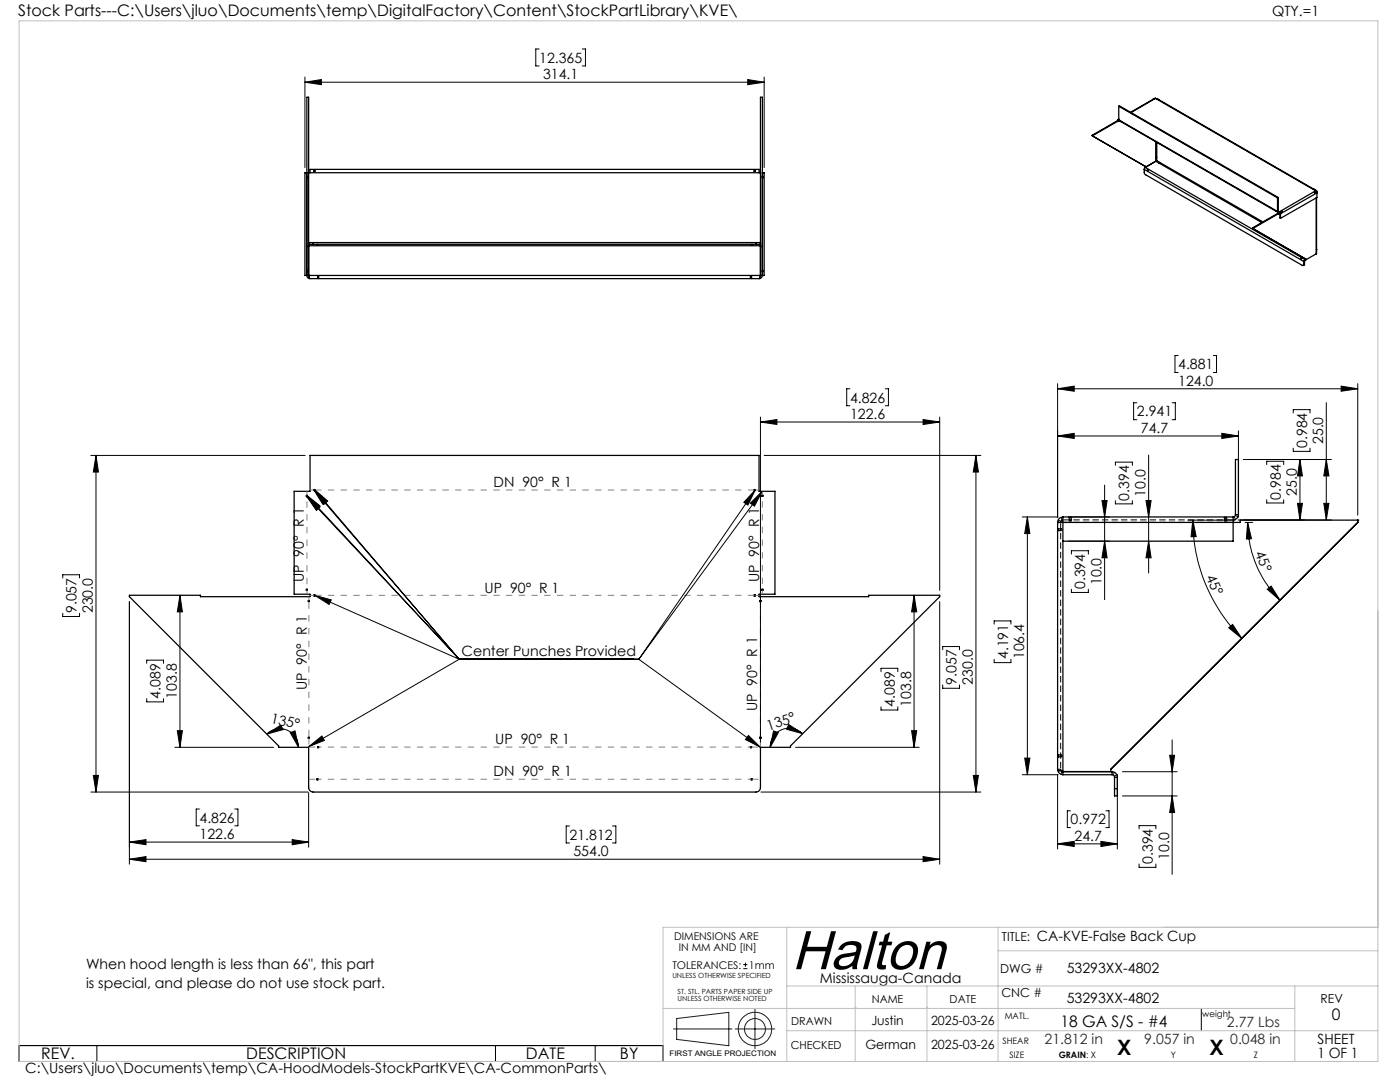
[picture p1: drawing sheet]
<svg xmlns="http://www.w3.org/2000/svg" width="279mm" height="216mm" viewBox="0 0 279 216" stroke-linecap="round" stroke-linejoin="round" font-family="sans-serif">
<g fill="none" stroke="#000" stroke-width=".25">
<path d="M230.2 19.8h.1l-4.7 2.6M230.6 19.6l-.4 .2M230.6 19.6l-4.9 2.9M230.6 19.6l.2 .1M230.8 19.7l.4 .2M230.8 19.7l31.6 18.3M231.2 19.9h.1M231.2 19.9l31.1 17.9M61.2 34.5h.1M61.2 34.5h-.3v20.5h91.6v-20.5h-.3M61.2 35.5h.1M61.2 35.3h.1"/>
<path d="M61.6 34.5h90.2M61.9 34.5v-.7h89.6v.7M62.7 33.9h.2v.3h-.2zM150.5 33.9h.2v.3h-.2zM152.2 35.5h.1M152.2 35.2h.1M152.2 34.5h.1M218 27.1l10.6 6.1M218 27l.1 .1M218 27v.1M218.1 27.1v.1l-.1-.1M223.1 24.2l-5 2.9"/>
<path d="M223.1 24.2l-.1-.1-5 2.9M223.1 24h.2M223.1 24v.1M223.3 23.9v.2M223.3 23.8l-.2 .2M223.3 24h.1M223.3 23.7l-.1 .1M223.3 21.2v2.7M223.3 21.2l31.7 18.3M223.3 23.9l31.7 18.3M223.3 21.2l.1-.1 31.7 18.3M223.3 24l-.2 .1"/>
<path d="M223.3 24.1l.3 .1M223.4 24.1l-.3 .2v-.1M223.7 24.2h-.1l31.1 18M228.4 33.8v.7l.1 .3 31.4 18.2h.2l.1-.2M228.4 33.8l31.8 18.4M228.5 33.2l.1 .2zM228.6 33.4l-.2 .4M228.6 33.4l31.9 18.4M229 34h.1M229 33.8l.1 .1-.1 .1zM230.6 28.3v3.9l.3-.1M230.7 32.2l21.1 12.2"/>
<path d="M230.7 32.2l-2.1 1.2M230.7 31.3l.1 .1zM230.9 32.1l-.2 .1M230.9 32.1l21.1 12.2M230.9 28.4v3.7M231.4 32.4v.2zM255 39.5v2.7M255.1 39.4l-.1 .1M255.1 39.4v2.7M262.3 37.8l-.1-.1 .4 .3M262.3 38.3l.2 .2-.1 .1zM262.4 38h.2l.1 .1"/>
<path d="M262.4 38l.2 .1M262.4 38.5h.1M262.6 38.1l.2 .4M262.6 38.1l-7.3 4.2M262.6 38.1h.1M262.7 38.1v.2M262.7 38.1h.1M262.7 39.5v11.2M262.7 39.4v11.3M262.8 38.5l-7.2 4.2M262.8 38.5v.9l-7.2 4.2M61.2 54.2h.1"/>
<path d="M61.2 54h.1M61.2 49.2h.4M61.6 48.4h.9M61.6 55l.3 .6M61.6 55v-35.6h-.4v35.7a.61 .61 0 0 0 .7 .5M61.6 55l.1 .1M61.6 55h.1M61.9 55.6h89.6M62.5 48.8h-.9v.2h90.2v-.2h-.9M62.5 48.4v.4M62.5 48.4h88.4M62.5 48.8h88.4"/>
<path d="M63.3 48.8h.2v.1h-.2zM63.4 55.6v-.4h.2v.4M149.8 55.6v-.4h.2v.4M149.9 48.8h.2v.1h-.2zM150.9 48.4h.9M150.9 48.4v.4M151.8 55l-.3 .6M151.8 55v-35.6h.4v35.6a.66 .66 0 0 1-.7 .6M151.8 55l-.1 .1M151.8 49.2h.4M152.2 54.2h.1M152.2 54h.1"/>
<path d="M250 45.6l10.6 6.1M250 45.5h.1M250 45.5v.1M250.1 45.5v.1h-.1M254.7 42.2l-.1-.1 .4 .2M255 42.2v.1h.2M255.1 42.1l.1 .1M255.1 42.1l-.1 .1M255.1 42.7l-5 2.8M255.1 42.7l-.1-.1-5 2.9M255.2 42.3l.1 .1M255.2 42.2v.1"/>
<path d="M255.2 42.2l.1 .1M255.3 42.3l.3 .4M255.3 42.4l.1 .2M255.3 42.3v.1M255.4 42.4l-.3 .2M255.4 42.6l-.3 .2v-.1M255.4 42.6l.2 .1M255.4 42.6l.2 1M255.6 42.7v.9M255.8 42.1l.1 .2M255.8 42.1l-.1 .1M255.8 42.3h.1"/>
<path d="M259.6 51.7h.1M259.7 51.5h.1l-.2 .2M259.7 51.5l-.1 .2M259.7 51.5l.1 .1M260.2 52.2v.6M260.3 52.7l-.2 .3M260.3 52.1l-.1 .1M260.3 52.1v.6M260.3 52.7l-.1 .1M260.5 51.9l-.2 .2M260.5 51.8l-.3 .4M260.5 51.8v.1"/>
<path d="M260.5 51.8h.1M260.6 51.7v.1M260.6 51.7l-.1-.1v.2M260.6 51.8l-.1 .1M262.7 50.7l-2.1 1.1M262.7 49.7v.2M61.1 98.8h.2v.3h-.2zM62.7 97.7h.2v.2h-.2zM150.5 97.7h.2v.2h-.2zM152 98.8h.3v.2h-.3zM25.8 118.8h14.2v.3h21.9v-.5h-3.2v-20.6h3.2v-7.1h89.6v7.1h3.2v20.6h-3.2v.5h21.9v-.3h14.1v.3l-29.7 29.7v.3h-6v8.1a.9 .9 0 0 1-.9 .8h-88.4a.98 .98 0 0 1-.9-.8v-8.1h-6v-.3l-29.8-29.7zM61.1 117.6h.2v.2h-.2z"/>
<path d="M61.5 119.8h.2v.3h-.2zM62.7 118.7h.2v.2h-.2zM150.5 118.7h.2v.2h-.2zM151.6 119.8h.3v.3h-.3zM152 117.6h.3v.2h-.3zM211.1 104.2h1M211.1 104.2h.1M211.1 104.2h.6M211.1 104.2v49.3M211.2 105.5h.5v.4h-.5zM211.7 104.2h.1M212.1 103.2v1"/>
<path d="M212.1 103.8l-.4 .2v.2M212.1 103.2a1.08 1.08 0 0 0-1 1M212.1 104.2v50.4M212.1 103.2h34M213.4 103.3h.4v.5h-.4zM244.4 103.3h.3v.5h-.3zM246.1 103.2v4.8h-34M246.6 102.7l-.1 .2-.4 .3M246.6 102.7h.6M246.6 102.7v-11h.6v11M247.2 102.7a1.09 1.09 0 0 1-1.1 1.1M271 103.8h.1"/>
<path d="M271 103.8h-23.5v.4h-35.4M271 103.8v.4l-49.3 49.3v.5M61.5 147.1h.2v.2h-.2zM63.3 155.4h.2v.2h-.2zM63.4 149h.2v.2h-.2zM149.8 149h.2v.2h-.2zM149.9 155.4h.2v.2h-.2zM151.6 147.1h.3v.2h-.3zM211.1 153.5l1 .5M211.1 153.5a1.08 1.08 0 0 0 1 1.1M211.2 150.6h.5v.4h-.5zM211.8 153.9l.3 .1"/>
<path d="M212.1 154h9.8M212.1 154.6h9.8M212.1 154h.1M221.9 154.6l.4 .1 .1 .4M221.9 154a1.08 1.08 0 0 1 1.1 1.1M221.9 154v.6M222.4 157.4v1.4h.6v-1.4M222.4 155.1h.6M222.4 157.4h.6M222.4 155.1v2.3M223 155.1v2.3"/>
</g>
<g fill="none" stroke="#000" stroke-width=".2" stroke-dasharray="1.3 .6" stroke-linecap="butt">
<path d="M211.7 105.9v-.4M211.7 104l-.5-.2M212 105.5h-.3M212 105.9h-.3M212 105.5v.4M212 103.8l-.3-.6M213.4 104v-.2M213.4 103.8h.4M213.8 104v-.2M213.8 104h-.4M244.4 104v-.2M244.4 103.8h.4"/>
<path d="M244.5 103.8v.2M244.5 103.8v-.6M244.8 104v-.2M244.8 104h-.4M244.8 103.8v-.6M246.6 103.6l-.3-.5M247.1 103.1l-.6-.2M211.1 153.5h.6M211.7 151v-.4M211.7 153.7l-.5 .2M211.9 153.9l-.2-.4M212 151h-.3"/>
<path d="M212 150.6h-.3M212 150.6v.4M212 153.9l-.3 .6M222.4 154.1l-.2 .5M222.9 154.6l-.5 .2"/>
</g>
<path d="M212.2 103.7h33.9M246.1 104.2h-33.9" fill="none" stroke="#000" stroke-width=".2" stroke-dasharray="1.3 .6" stroke-dashoffset="-.1" stroke-linecap="butt"/>
<path d="M212.2 153.9h.1" fill="none" stroke="#000" stroke-width=".2" stroke-dasharray="1.3 .6"/>
<path d="M211.7 153.5v-49.3" fill="none" stroke="#000" stroke-width=".2" stroke-dasharray="1.3 .6" stroke-dashoffset="-.2" stroke-linecap="butt"/>
<path d="M211.7 153.5l.5 .4" fill="none" stroke="#000" stroke-width=".2" stroke-dasharray="1.3 .6" stroke-dashoffset=".3" stroke-linecap="butt"/>
<g fill="none" stroke="#000" stroke-width=".2">
<path d="M60.9 16.4l3.2-.5v1zM60.9 15.4v18M60.9 16.4h91.6M107.6 9.8h-.7v3.4h.7M116.2 9.8h.6v3.4h-.6M149.2 15.9l3.3 .5-3.3 .5zM152.5 15.4v18M169.6 77.6h-.6v3.4h.6M176.7 77.6h.6v3.4h-.6M211.1 77.6l3.3-.6v1.1zM211.1 76.6v26.7M211.1 77.6h59.9"/>
<path d="M235.1 70.9h-.6v3.4h.6M242.1 70.9h.7v3.4h-.7M267.7 77l3.3 .6-3.3 .5zM271 76.6v26.2M18.1 90.9h42.8M19.2 90.9l.4 3.3h-1zM19.2 90.9v67.1M61.2 98.8l30.5 32.8M61.2 99.1l30.5 32.5M61.2 98.8l2.7 2.1-.8 .7zM61.2 99.1l2.7 2-.8 .7zM62.7 97.8l29 33.8"/>
<path d="M62.7 97.8l2.5 2.2-.8 .6zM62.9 97.8l28.8 33.8M62.9 97.8l2.5 2.2-.8 .6zM150.7 97.8l-23.2 33.8M150.7 97.8l-1.4 3-.9-.6zM151.8 83.2v64.9M151.8 84.2h35.7M151.8 84.2l3.2-.5v1zM152.1 98l-24.6 33.6M152.5 90.9h43.3M184.2 83.7l3.3 .5-3.3 .5zM187.5 83.2v34.6"/>
<path d="M194.8 90.9l.5 3.3h-1.1zM194.8 90.9v67.1M211.1 87l3.3-.5v1zM211.1 87h36.1M219.9 99.9h1l-.4 3.3zM220.5 96.8v22.9M222.6 92.9v-.7h3.4v.7M222.6 99.9v.6h3.4v-.6M226.9 80.4h-.7v3.3h.7M228.7 99.9h1l-.5 3.3zM229.2 90.8v23.5M233.9 80.4h.7v3.3h-.7"/>
<path d="M243.8 86.5l3.4 .5-3.4 .5zM247.2 86v17.2M248.1 91.7h17.6M252.8 92.7v-.7h3.4v.7M252.8 99.7v.7h3.4v-.7M258.1 82.4v-.7h3.3v.7M258.1 89.4v.7h3.3v-.7M259.4 91.7l.5 3.3h-1zM259.4 91.7v12.1M264.7 80.3v23.5M264.7 91.7l.5 3.3h-1zM12.5 115.3v-.6h3.4v.6"/>
<path d="M35.9 118.8v30.3M35.9 118.8l.5 3.3h-1zM62.9 118.8l28.8 12.8M62.9 118.8l3.2 .9-.4 .9zM149.8 100.4l2.3-2.4-1.5 3zM182.4 118.8l.6 3.3h-1.1zM182.4 118.8v30.3M204 103.2h7.1M205 103.2l.5 3.3h-1zM205 103.2v51.4M213.1 103.2h8.3M213.1 108h8.3"/>
<path d="M213.8 110.6v-.7h3.4v.7M213.8 117.6v.6h3.4v-.6M220.5 108l.4 3.3h-1zM229.2 108l.5 3.3h-1zM237.1 103.8h9.4M238.1 103.8l.6 3.3h-1zM238.1 103.8a33.4 33.4 0 0 0 9.7 23.6M247.1 103.8h18.6M248.5 104.2h1.5M249 104.2l.8 3.3-1.1 .1zM249 104.2a22.1 22.1 0 0 0 6.4 15.6M252.9 117.6l.8-.7 1.7 2.9z"/>
<path d="M258.9 100.4h1l-.5 3.4zM264.2 100.4h1l-.5 3.4zM12.5 122.4v.6h3.4v-.6M25.8 120.1v52.3M29.3 132.4v-.7h3.3v.7M29.3 139.4v.7h3.3v-.7M91.7 131.6h35.8M91.7 131.6l-30.1 17.4M127.5 131.6l24.2 17.5M175.8 134v-.6h3.4v.6M187.5 120.1v52.3M188.1 129.6v-.6h3.4v.6"/>
<path d="M188.1 136.7v.6h3.4v-.6M198.4 124.5v-.6h3.4v.6M198.4 131.6v.6h3.4v-.6M245.2 125.3l.8-.7 1.8 2.8zM18.1 158h43.4M18.6 154.7h1l-.4 3.3zM34.9 149.1h19.7M35.4 145.8h1l-.5 3.3zM53.3 146.5l2.8-1.8 .4 .9zM53.3 146.5a3.7 3.7 0 0 1 4-.8 3.7 3.7 0 0 1 2.3 3.4M57.9 146.2l1-.4 .7 3.3zM61.6 158.2v10.9"/>
<path d="M61.6 149l2.6-2.1 .5 .8zM149.4 146.8l2.3 2.3-2.9-1.5zM151.9 158h43.9M154.4 145.8l.9 .4-1.6 2.9zM157.4 144.6l2.8 1.8-3.2-.9zM158.8 149.1h24.6M160.2 146.4a3.8 3.8 0 0 0-4.2-.8 3.8 3.8 0 0 0-2.3 3.5M175.8 141v.7h3.4v-.7M181.9 145.8h1.1l-.6 3.3zM194.2 154.7h1.1l-.5 3.3zM204 154.6h7.1M204.5 151.3h1l-.5 3.3z"/>
<path d="M211.1 154.5v14.9M223 154.5v14.9M224 154h10.9M224 158.8h10.9M233.4 150.7h1l-.5 3.3zM233.9 158.8l.5 3.3h-1zM233.9 147.6v26.9M25.8 171.4l3.3-.5v1zM25.8 168l3.3-.5v1.1zM25.8 168h35.8M25.8 171.4h161.7M39.8 161.4h-.6v3.4h.6"/>
<path d="M46.8 161.4h.7v3.4h-.7M58.3 167.5l3.3 .5-3.3 .6zM113.7 164.8h-.7v3.4h.7M122.2 164.8h.7v3.4h-.7M184.2 170.9l3.3 .5-3.3 .5zM211.1 168.4h11.9M211.1 168.4l3.3-.5v1zM213.6 161.8h-.6v3.3h.6M219.7 167.9l3.3 .5-3.3 .5zM220.7 161.8h.6v3.3h-.6M227.3 165.4v-.7h3.4v.7M227.3 172.4v.7h3.4v-.7"/>
<path d="M148.3 193.3h.9M148.3 192.5h.9M148.8 192.1v.8M3.8 208.6h128.5v3.2h-128.5zM19.3 208.6v3.2M98.9 208.6v3.2M118.8 208.6v3.2M239.7 201.2v4.5"/>
</g>
<g fill="none" stroke="#191924" stroke-width=".2">
<path d="M134.4 205.3h11.7M135 203.2l10.5-1.2v6.7l-10.5-1.3zM146.7 205.3h7.9M150.7 201.4v7.9"/>
<circle cx="150.7" cy="205.3" r="2.09"/>
<circle cx="150.7" cy="205.3" r="3.3"/>
</g>
<g fill="none" stroke="#808080" stroke-width=".2" stroke-dasharray="1.3 1.3 1.3 1.3" stroke-linecap="butt">
<path d="M61.3 98v.8M62.7 97.8h-.8M150.5 97.8h-87.6M151.5 97.8h-.8M152.1 98.8v-.8M61.3 117.8v.7M61.6 119v.8M62.7 118.8h-.8M150.5 118.8h-87.6M151.5 118.8h-.8M151.8 119.8v-.8M152.1 118.5v-.7"/>
<path d="M61.6 155.5h1.7M61.6 149.1h1.8M61.6 147.3v1.7M150 149.1h1.8M150.1 155.5h1.7M151.8 149.1v-1.8"/>
</g>
<path d="M63.6 149.1h86.2" fill="none" stroke="#808080" stroke-width=".2" stroke-dasharray="1.3 1.3 1.3 1.3" stroke-dashoffset=".7" stroke-linecap="butt"/>
<path d="M61.6 120v27.1M151.8 147.1v-27.1" fill="none" stroke="#808080" stroke-width=".2" stroke-dasharray="1.3 1.3 1.3 1.3" stroke-dashoffset="-.2" stroke-linecap="butt"/>
<path d="M61.3 99.1v18.4" fill="none" stroke="#808080" stroke-width=".2" stroke-dasharray="1.3 1.3 1.3 1.3" stroke-dashoffset="1.6" stroke-linecap="butt"/>
<path d="M152.1 117.5v-18.5" fill="none" stroke="#808080" stroke-width=".2" stroke-dasharray="1.3 1.3 1.3 1.3" stroke-dashoffset="1.5" stroke-linecap="butt"/>
<path d="M63.5 155.5h86.4" fill="none" stroke="#808080" stroke-width=".2" stroke-dasharray="1.3 1.3 1.3 1.3" stroke-dashoffset=".6" stroke-linecap="butt"/>
<path d="M3.8 4.2h271.2v207.6h-271.2zM157 196.7h118M157 185v26.8M170.7 196.7v15.1M185 196.7v15.1M199.2 185v26.8M199.2 189.7h75.8M258.4 196.7v15.1M275 185h-142.7v26.8M132.3 201.2h126.1M157 205.7h118M170.7 201h.1" fill="none" stroke="#c0c0c0" stroke-width=".2"/>
<g fill="#000">
<path d="M60.9 16.4l3.2-.5v1zM149.2 15.9l3.3 .5-3.3 .5z"/>
<path d="M61.2 98.8l2.7 2.1-.8 .7zM62.9 97.8l2.5 2.2-.8 .6zM149.4 146.8l2.3 2.3-2.9-1.5zM150.7 97.8l-1.4 3-.9-.6zM61.2 99.1l2.7 2-.8 .7zM62.9 118.8l3.2 .9-.4 .9zM149.8 100.4l2.3-2.4-1.5 3zM62.7 97.8l2.5 2.2-.8 .6zM61.6 149l2.6-2.1 .5 .8z"/>
<path d="M151.8 84.2l3.2-.5v1zM184.2 83.7l3.3 .5-3.3 .5z"/>
<path d="M194.8 90.9l.5 3.3h-1.1zM194.2 154.7h1.1l-.5 3.3zM233.4 150.7h1l-.5 3.3zM233.9 158.8l.5 3.3h-1z"/>
<path d="M243.8 86.5l3.4 .5-3.4 .5zM211.1 87l3.3-.5v1z"/>
<path d="M205 103.2l.5 3.3h-1zM204.5 151.3h1l-.5 3.3z"/>
<path d="M220.5 108l.4 3.3h-1zM219.9 99.9h1l-.4 3.3z"/>
<path d="M228.7 99.9h1l-.5 3.3zM229.2 108l.5 3.3h-1z"/>
<path d="M238.1 103.8l.6 3.3h-1zM245.2 125.3l.8-.7 1.8 2.8z"/>
<path d="M249 104.2l.8 3.3-1.1 .1zM252.9 117.6l.8-.7 1.7 2.9z"/>
<path d="M264.2 100.4h1l-.5 3.4zM264.7 91.7l.5 3.3h-1z"/>
<path d="M18.6 154.7h1l-.4 3.3zM19.2 90.9l.4 3.3h-1z"/>
<path d="M35.4 145.8h1l-.5 3.3zM35.9 118.8l.5 3.3h-1zM258.9 100.4h1l-.5 3.4zM259.4 91.7l.5 3.3h-1z"/>
<path d="M57.9 146.2l1-.4 .7 3.3zM53.3 146.5l2.8-1.8 .4 .9z"/>
<path d="M157.4 144.6l2.8 1.8-3.2-.9zM154.4 145.8l.9 .4-1.6 2.9z"/>
<path d="M181.9 145.8h1.1l-.6 3.3zM182.4 118.8l.6 3.3h-1.1z"/>
<path d="M25.8 171.4l3.3-.5v1zM184.2 170.9l3.3 .5-3.3 .5zM211.1 77.6l3.3-.6v1.1zM267.7 77l3.3 .6-3.3 .5z"/>
<path d="M58.3 167.5l3.3 .5-3.3 .6zM25.8 168l3.3-.5v1.1z"/>
<path d="M219.7 167.9l3.3 .5-3.3 .5zM211.1 168.4l3.3-.5v1z"/>
</g>
<text font-size="11" x="158" y="193.4">Halton</text>
<g font-size="4.2">
<text x="223" y="210.4">X</text>
<text x="241.4" y="210.4">X</text>
</g>
<g font-size="3.2">
<text x="3.6" y="3.3">Stock Parts---C:\Users\jluo\Documents\temp\DigitalFactory\Content\StockPartLibrary\KVE\</text>
<text x="265.8" y="203.5">0</text>
<text x="211.6" y="204.9">18 GA S/S - #4</text>
<text x="8.2" y="211.4">REV.</text>
<text x="49.2" y="211.4">DESCRIPTION</text>
<text x="105" y="211.4">DATE</text>
<text x="123.7" y="211.4">BY</text>
</g>
<g font-size="2.8">
<text x="253.9" y="3.3">QTY.=1</text>
<text x="107.6" y="12.5">12.365</text>
<text x="108.4" y="15.8">314.1</text>
<text x="235.1" y="73.7">4.881</text>
<text x="235.1" y="76.9">124.0</text>
<text x="169.6" y="80.3">4.826</text>
<text x="169.6" y="83.6">122.6</text>
<text x="226.9" y="83.1">2.941</text>
<text x="227.7" y="86.4">74.7</text>
<text x="260.8" y="89.4" transform="rotate(-90 260.8 89.4)">0.984</text>
<text x="264.1" y="88.6" transform="rotate(-90 264.1 88.6)">25.0</text>
<text x="98.5" y="97.1">DN 90° R 1</text>
<text x="225.4" y="99.9" transform="rotate(-90 225.4 99.9)">0.394</text>
<text x="228.6" y="99.1" transform="rotate(-90 228.6 99.1)">10.0</text>
<text x="255.6" y="99.7" transform="rotate(-90 255.6 99.7)">0.984</text>
<text x="258.8" y="98.9" transform="rotate(-90 258.8 98.9)">25.0</text>
<text x="250.4" y="110.4" transform="rotate(68 250.4 110.4)">45°</text>
<text x="60.7" y="116.1" transform="rotate(-90 60.7 116.1)">UP 90° R 1</text>
<text x="96.7" y="118.3">UP 90° R 1</text>
<text x="151.5" y="116.1" transform="rotate(-90 151.5 116.1)">UP 90° R 1</text>
<text x="216.6" y="117.6" transform="rotate(-90 216.6 117.6)">0.394</text>
<text x="219.9" y="116.8" transform="rotate(-90 219.9 116.8)">10.0</text>
<text x="240.6" y="115.1" transform="rotate(66 240.6 115.1)">45°</text>
<text x="15.3" y="122.4" transform="rotate(-90 15.3 122.4)">9.057</text>
<text x="18.5" y="122.4" transform="rotate(-90 18.5 122.4)">230.0</text>
<text x="92.1" y="130.9">Center Punches Provided</text>
<text x="201.2" y="131.5" transform="rotate(-90 201.2 131.5)">4.191</text>
<text x="204.4" y="131.5" transform="rotate(-90 204.4 131.5)">106.4</text>
<text x="61.2" y="137.7" transform="rotate(-90 61.2 137.7)">UP 90° R 1</text>
<text x="190.9" y="136.7" transform="rotate(-90 190.9 136.7)">9.057</text>
<text x="194.2" y="136.7" transform="rotate(-90 194.2 136.7)">230.0</text>
<text x="32" y="139.4" transform="rotate(-90 32 139.4)">4.089</text>
<text x="35.3" y="139.4" transform="rotate(-90 35.3 139.4)">103.8</text>
<text x="151.1" y="141.9" transform="rotate(-90 151.1 141.9)">UP 90° R 1</text>
<text x="178.6" y="141" transform="rotate(-90 178.6 141)">4.089</text>
<text x="181.8" y="141" transform="rotate(-90 181.8 141)">103.8</text>
<text x="53.9" y="144.3" transform="rotate(12 53.9 144.3)">135°</text>
<text x="98.8" y="148.5">UP 90° R 1</text>
<text x="153.4" y="145.8" transform="rotate(-18 153.4 145.8)">135°</text>
<text x="98.5" y="154.9">DN 90° R 1</text>
<text x="39.8" y="164.2">4.826</text>
<text x="39.8" y="167.4">122.6</text>
<text x="113.7" y="167.6">21.812</text>
<text x="213.7" y="164.5">0.972</text>
<text x="214.5" y="167.8">24.7</text>
<text x="114.5" y="170.8">554.0</text>
<text x="230.1" y="172.4" transform="rotate(-90 230.1 172.4)">0.394</text>
<text x="233.3" y="171.6" transform="rotate(-90 233.3 171.6)">10.0</text>
<text x="206.9" y="187.8">CA-KVE-False Back Cup</text>
<text x="17.2" y="193.3">When hood length is less than 66&quot;, this part</text>
<text x="17.2" y="197.1">is special, and please do not use stock part.</text>
<text x="163.6" y="196.1">Mississauga-Canada</text>
<text x="212.9" y="194.1">53293XX-4802</text>
<text x="212.9" y="200.1">53293XX-4802</text>
<text x="263" y="208.3">SHEET</text>
<text x="5" y="214.1">C:\Users\jluo\Documents\temp\CA-HoodModels-StockPartKVE\CA-CommonParts\</text>
<text x="262.9" y="211.1">1 OF 1</text>
</g>
<g font-size="2.8" fill="#400040">
<text x="208.5" y="208.3">21.812 in</text>
<text x="228.4" y="208.3">9.057 in</text>
<text x="244.9" y="204.9">2.77 Lbs</text>
<text x="245.5" y="208.3">0.048 in</text>
</g>
<g font-size="2.5">
<text x="200" y="187.8">TITLE:</text>
<text x="199.6" y="194.1">DWG #</text>
<text x="199.9" y="198.9">CNC #</text>
<text x="263.5" y="200.1">REV</text>
<text x="172.7" y="209.3">German</text>
<text x="173.9" y="204.6">Justin</text>
<text x="185.8" y="204.6">2025-03-26</text>
<text x="185.8" y="209.3">2025-03-26</text>
</g>
<g font-size="2.2">
<text x="174" y="200.1">NAME</text>
<text x="189.5" y="200.1">DATE</text>
<text x="157.8" y="209.3">CHECKED</text>
<text x="157.9" y="204.6">DRAWN</text>
</g>
<g font-size="2.1">
<text x="134.5" y="187.6">DIMENSIONS ARE</text>
<text x="135.5" y="189.7">IN MM AND [IN]</text>
<text x="134.2" y="193.3">TOLERANCES:</text>
<text x="149.5" y="193.3">1mm</text>
</g>
<g font-size="1.8">
<text x="200.5" y="203.3">MATL.</text>
<text x="240" y="202.8">weight</text>
<text x="200.1" y="208.3">SHEAR</text>
<text x="201.5" y="211.1">SIZE</text>
<text x="211.3" y="211.1">GRAIN: X</text>
<text x="233.7" y="211.1">Y</text>
<text x="250.2" y="211.1">Z</text>
</g>
<text font-size="1.5" x="133.6" y="210.7">FIRST ANGLE PROJECTION</text>
<g font-size="1.4">
<text x="134.2" y="195.1">UNLESS OTHERWISE SPECIFIED</text>
<text x="135.2" y="198.3">ST. STL. PARTS PAPER SIDE UP</text>
<text x="135.2" y="199.7">UNLESS OTHERWISE NOTED</text>
</g>
</svg>
